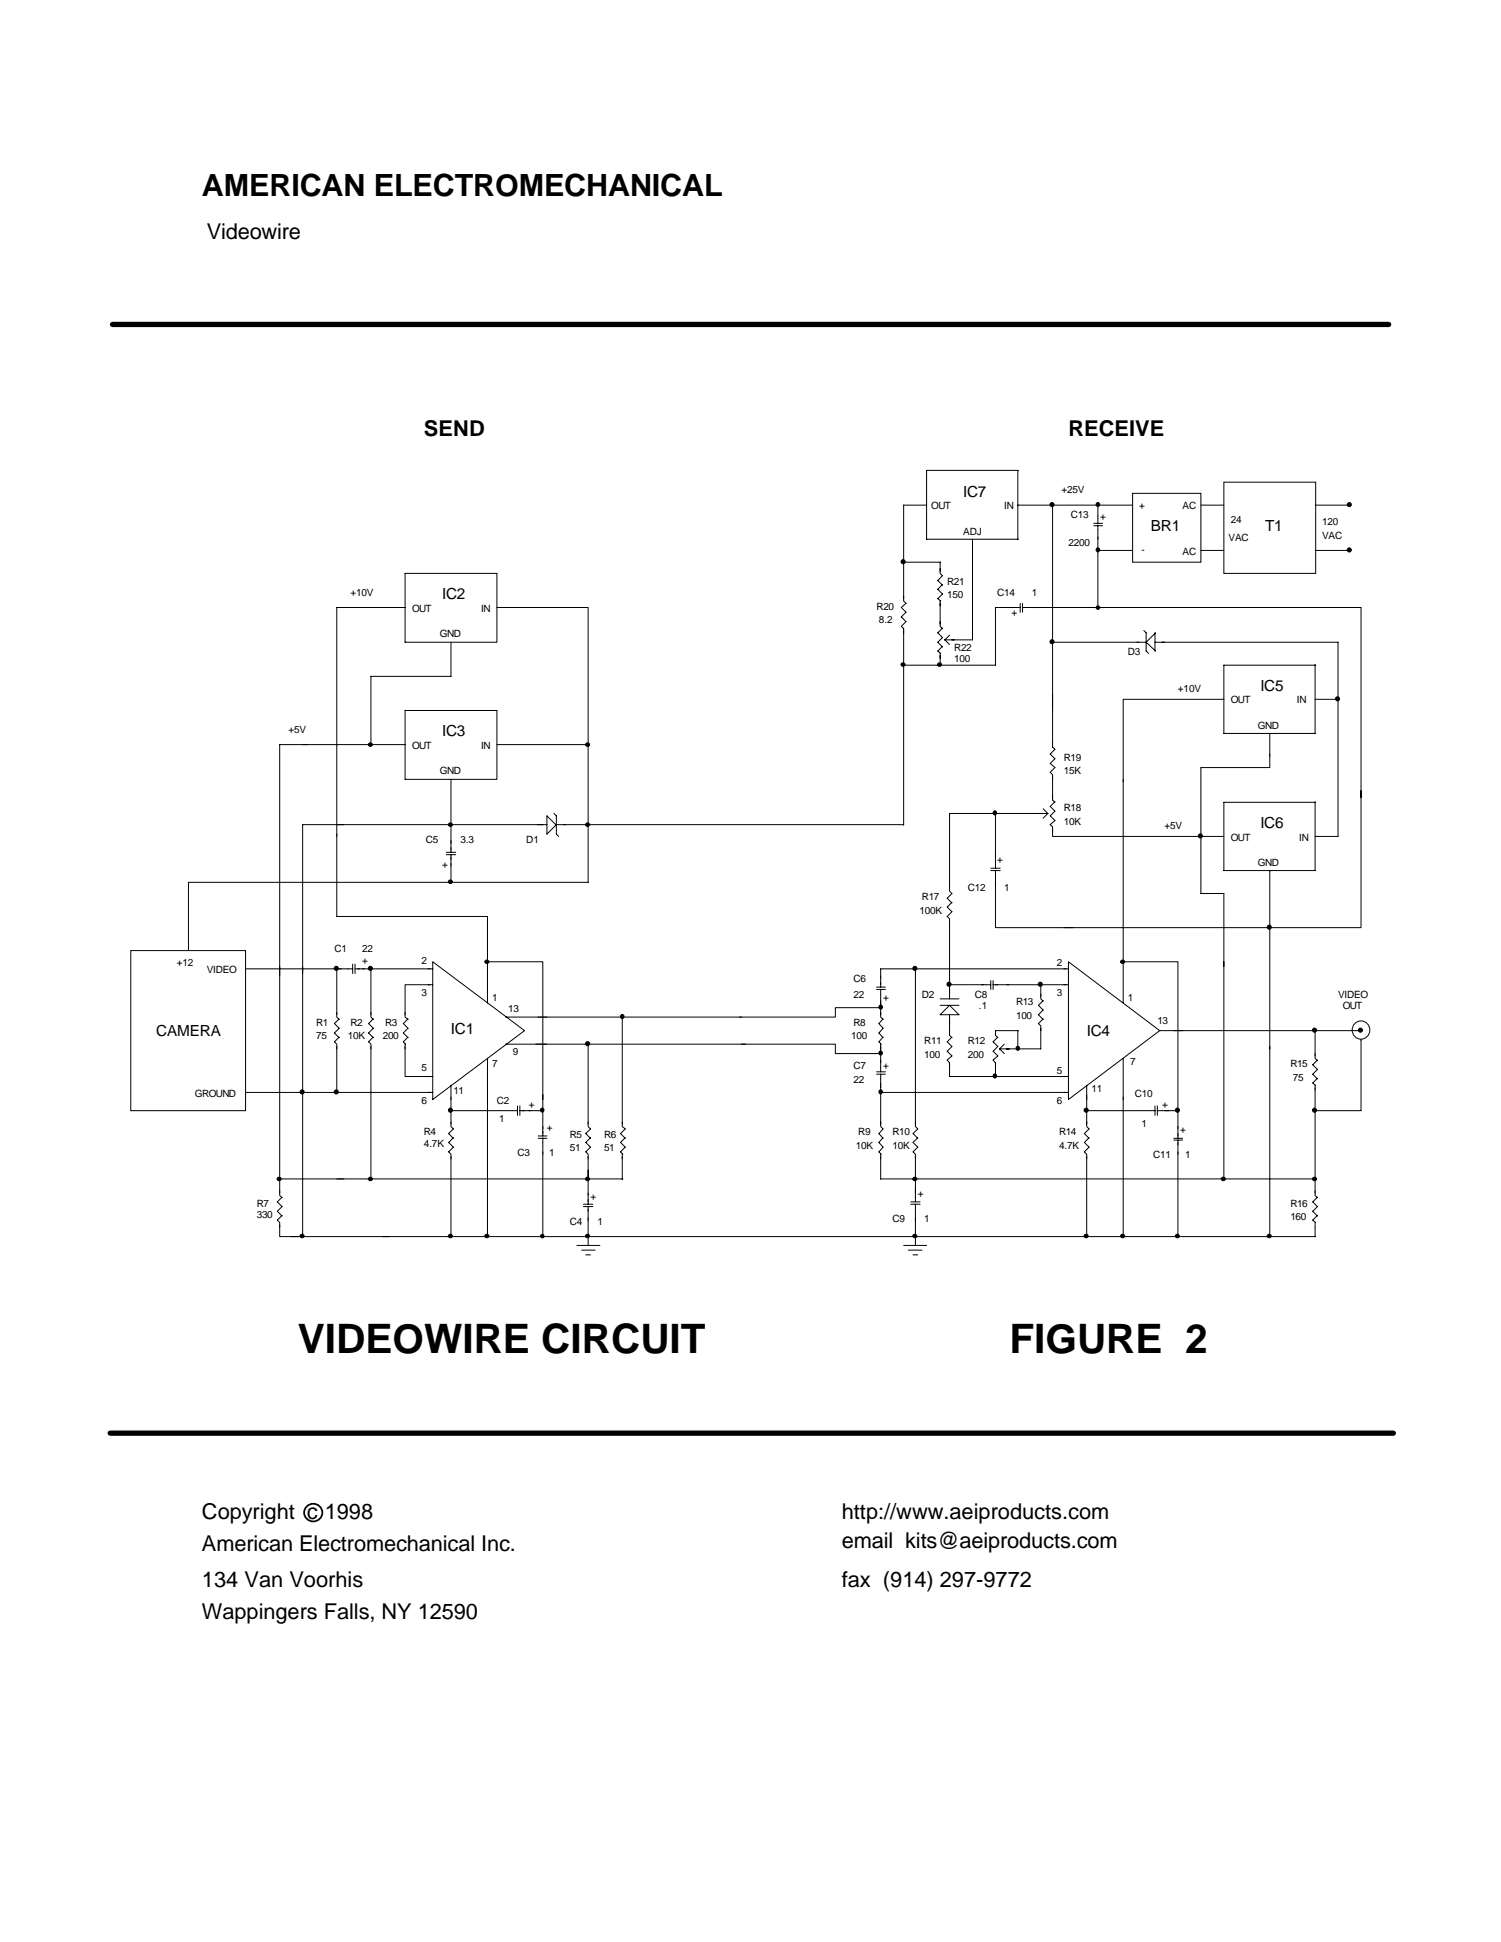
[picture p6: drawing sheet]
<svg xmlns="http://www.w3.org/2000/svg" width="216mm" height="279mm" viewBox="0 0 216 279" stroke-linecap="round" stroke-linejoin="round" font-family="sans-serif">
<g fill="none" stroke="#000" stroke-width=".14">
<path d="M133.3 72.7h-3.3v13.4M139.9 77.6v14.5h-4M146.4 67.7v9.9M146.4 72.7h16.5M146.5 67.7h-13.2v9.9h13.2M151.4 72.7v34.9M157.3 75.6h1.3M157.3 75.3h1.3M157.9 79.2h5M157.9 72.7v2.6M157.9 75.6v11.9M162.9 71h9.8v9.9h-9.8z"/>
<path d="M172.7 79.2h3.3M172.7 72.7h3.3M176 69.4h13.2v13.1h-13.2zM189.2 79.2h5M189.2 72.7h5M58.3 82.5h13.2v9.9h-13.2zM58.3 87.4h-9.9v44.5h21.7v12.4M64.9 92.4v4.9h-11.5v9.9M71.5 87.4h13.1v19.8M130 85.8v.7l.3 .3-.7 .6 .7 .7-.7 .7 .7 .6-.7 .7 .4 .4M130 90.4v28.3M130 80.9h5.3"/>
<path d="M135.2 81.8v.7l.4 .3-.7 .7 .7 .7M135.2 89.4v.7l.4 .4M135.2 80.9v1.3M135.2 86.5v3.3M135.2 94v1.7M135.6 84.1l-.7 .7 .7 .7-.7 .6 .4 .4M135.6 90.4l-.7 .6 .7 .7-.7 .7 .7 .7M135.6 93l-.7 .7 .4 .3M135.9 92.1l.7 .6M136.6 91.4l-.7 .7M146.7 87.4h-3.5v8.3h-13.2M146.7 86.8v1.3"/>
<path d="M147.1 87.4h48.7v27.4M147.1 86.8v1.3M151.4 92.4h13.5M164.5 90.7l.4 .3v2.7l.3 .3M164.9 92.4l1.3 1.3M166.1 91v2.7M166.1 92.4h26.4v8.2M166.2 91l-1.3 1.4M189.2 95.6v9.9M189.2 95.7h-13.2v9.8h13.2M58.3 102.2h13.2v9.9h-13.2zM58.3 107.1h-18.1v64.5"/>
<path d="M64.9 112.1v10.5M71.5 107.1h13.1v11.6M78.7 118.6h-35.2v59.3M79.7 117l.3 .4v2.6l.4 .3M84.6 118.6v8.3h-57.5v9.9M130 118.6h-50l-1.3 1.4v-2.6l1.3 1.3M143.2 117v7.9M150 116.4l.7 .6M150.7 117h-14.1v10.9M150.7 117l-.7 .7M151.4 107.5l.3 .3-.6 .7 .6 .7-.6 .6 .6 .6-.6 .7 .3 .3v.7M151.4 111.8v3.3l.3 .3"/>
<path d="M151.7 115.3l-.6 .7 .6 .7-.6 .7 .6 .7-.6 .5 .3 .4v.7M161.6 112.1v32.2M176 100.6h-14.4v11.9M182.6 105.5v4.9h-9.9v9.9h-21.3v-1M189.2 100.6h3.3v19.7h-3.3M189.2 115.3v10M189.2 115.4h-13.2v9.9h13.2M195.8 113.7v19.8h-42.8M18.8 136.8h16.5v23h-16.5zM35.3 139.4h15.4M48.4 139.4v6.6M50.7 138.7v1.4"/>
<path d="M51.1 139.4h11.1M51.1 138.7v1.4M53.4 139.4v6.6M62.2 138.4l13.3 9.9-13.3 9.9zM64.2 122.6h1.3M64.2 123h1.3M64.9 123v3.9M70.1 138.7v-.3h8v19.8M131.7 139.4v22.3M136.6 127.5v.7l.3 .4-.7 .6 .7 .7M136.6 132.5v11.2M136.9 129.8l-.7 .7 .7 .7-.7 .7 .4 .3v.7"/>
<path d="M142.5 125.3h1.4M142.5 124.9h1.4M143.2 126.9v6.6h11.2M143.2 125.3v2M153.7 138.4l13.1 9.9-13.1 9.9zM153.7 139.4h-27v2.6M161.6 138.4h7.8v21.4M176 120.3h-3.3v8.3h3.3v41M182.6 125.3v52.6M35.3 157.2h13.1M48.4 145.7v.6l.4 .4M48.4 150.6v6.6h13.5"/>
<path d="M48.8 149.2l-.7 .7 .3 .3v.7M48.8 146.6l-.7 .7 .7 .6-.7 .7 .7 .7M53.4 145.7v.6l.3 .4M53.4 150.6v19.1M53.7 149.2l-.7 .7 .4 .3v.7M53.7 146.6l-.7 .7 .7 .6-.7 .7 .7 .7M58.3 145.7v.6l.4 .4M58.3 150.6v4.3h3.6M58.3 150.2v.7M58.7 146.6l-.7 .7 .7 .6-.7 .7 .7 .7M58.7 149.2l-.7 .7 .3 .3M61.6 157.2h.6"/>
<path d="M61.6 154.9h.6M61.6 141.7h.6M61.9 141.7h-3.6v4.3M64.9 156.2v5.5M64.9 159.8h9.5M70.1 152.3v25.6M72.7 146.3h34M72.7 150.2h34.6M74.4 159.1v1.4M74.8 159.8h3.3M74.8 159.1v1.4M78.1 157.5v5.9"/>
<path d="M84.6 150.2v11.5M89.5 146.3v15.4M106.6 150.2h13.6v1.4h6.6M126.1 142.4h1.3M126.1 142h1.3M126.1 154.5h1.3M126.1 154.2h1.3M126.7 145.7v.6l.3 .4M126.7 157.2h27M126.7 142.4v3.6M126.7 150.2v4M126.7 154.5v7.2"/>
<path d="M126.8 145h-6.6v1.3h-13.8M127 146.6l-.6 .7 .6 .6-.6 .7 .6 .7M127 149.2l-.6 .7 .4 .3M135.2 146l1.4-1.4 1.3 1.4zM135.2 144.6h2.7M135.2 143.7h2.7M136.6 148.3v.7l.3 .3M136.6 152.9v2h17.1M136.6 141.7h5.9M136.6 146v2.6M136.9 149.2l-.7 .7 .7 .7-.7 .6 .7 .7-.7 .6 .4 .4M142.5 141.1v1.3"/>
<path d="M142.8 141.7h10.9M142.8 141.1v1.3M143.2 152.9v2M143.5 149.2l-.7 .7 .7 .7-.7 .6 .7 .7-.7 .6 .4 .4M143.8 150.9l.7 .7M144.5 150.2l-.7 .7M146.4 148.3v2.6M146.5 148.3h-3.3v.7l.3 .3M149.7 143v.7l.3 .3M149.7 147.9v3h-5.9M149.7 141.7v1.7M150 146.6l-.6 .7 .3 .3v.7"/>
<path d="M150 144l-.6 .6 .6 .7-.6 .7 .6 .7M156.3 156.2v5.5M156.3 159.8h9.9M161.6 152.3v25.6M166.1 159.1v1.4M166.5 159.8h2.9M166.5 159.1v1.4M166.8 148.3h29M169.4 159.8v4M189.2 151.6v.7l.3 .3M189.2 148.3v3.6M189.2 156.2v15.4"/>
<path d="M189.5 152.5l-.7 .7 .7 .7-.7 .6 .7 .7M189.5 155.1l-.7 .7 .4 .4M195.8 149.5v10.3h-6.6M40.2 171.3v.7l.4 .3M40.2 176.2v1.7h2.7M40.2 169.6h49.4M40.6 174.9l-.7 .6 .3 .4v.7M40.6 172.2l-.7 .7 .7 .7-.7 .7 .7 .6M41.8 177.9h147.4M64.9 161.4v.7l.3 .3-.7 .7 .7 .7M64.9 166.4v11.5M65.2 163.7l-.7 .7 .7 .6-.7 .7 .4 .4v.6"/>
<path d="M77.4 163.8h1.3M77.4 163.4h1.3M78.1 163.7v14.2M83 179.2h3.3M83.7 179.9h1.9M83.9 173.3h1.4M83.9 173.6h1.4M84.6 161.4v.7l.3 .3-.6 .7 .6 .7M84.6 166.4v6.9M84.6 173.6v5.6M84.9 163.7l-.6 .7 .6 .6-.6 .7 .3 .4v.6M89.5 161.4v.7l.4 .3-.6 .7 .6 .7"/>
<path d="M89.5 166.1v3.6M89.9 163.7l-.6 .7 .6 .6-.6 .7 .3 .4M126.7 161.4v.7l.3 .3-.6 .7 .6 .7M126.7 166.1v3.6M126.7 169.6h62.5M127 163.7l-.6 .7 .6 .6-.6 .7 .4 .4M130 179.2h3.3M130.7 179.9h1.9M131 173.3h1.3M131 172.9h1.3M131.7 161.4v.7l.3 .3-.7 .7 .7 .7M131.7 166.4v6.5"/>
<path d="M131.7 173.3v5.9M132 163.7l-.7 .7 .7 .6-.7 .7 .4 .4v.6M156.3 161.4v.7l.3 .3-.6 .7 .6 .7M156.3 166.4v11.5M156.6 163.7l-.6 .7 .6 .6-.6 .7 .3 .4v.6M168.8 164h1.3M168.8 163.8h1.3M169.4 164v13.9M189.2 171.3v.7l.3 .3M189.2 175.9v2M189.5 172.2l-.7 .7 .7 .7-.7 .7 .7 .6M189.5 174.9l-.7 .6 .4 .4"/>
<path d="M84.3 180.5h.6M131.3 180.5h.7"/>
<circle cx="195.7" cy="148.2" r="1.29"/>
</g>
<g fill="#000" stroke="#000" stroke-width=".14">
<circle cx="151.3" cy="72.6" r=".3"/>
<circle cx="157.9" cy="79.1" r=".28"/>
<circle cx="157.9" cy="72.6" r=".28"/>
<circle cx="194.1" cy="79.1" r=".3"/>
<circle cx="194.1" cy="72.6" r=".3"/>
<circle cx="129.9" cy="80.8" r=".3"/>
<circle cx="129.9" cy="95.6" r=".28"/>
<circle cx="135.2" cy="95.6" r=".28"/>
<circle cx="151.3" cy="92.3" r=".3"/>
<circle cx="157.9" cy="87.4" r=".25"/>
<circle cx="53.3" cy="107.1" r=".28"/>
<circle cx="64.8" cy="118.6" r=".28"/>
<circle cx="84.5" cy="118.6" r=".28"/>
<circle cx="84.5" cy="107.1" r=".28"/>
<circle cx="143.1" cy="117" r=".28"/>
<circle cx="192.4" cy="100.5" r=".3"/>
<circle cx="48.4" cy="139.3" r=".3"/>
<circle cx="53.3" cy="139.3" r=".3"/>
<circle cx="64.8" cy="126.9" r=".28"/>
<circle cx="70.1" cy="138.4" r=".28"/>
<circle cx="131.6" cy="139.3" r=".3"/>
<circle cx="161.5" cy="138.4" r=".28"/>
<circle cx="172.7" cy="120.3" r=".3"/>
<circle cx="182.6" cy="133.4" r=".3"/>
<circle cx="43.5" cy="157.1" r=".3"/>
<circle cx="48.4" cy="157.1" r=".3"/>
<circle cx="64.8" cy="159.7" r=".3"/>
<circle cx="78" cy="159.7" r=".28"/>
<circle cx="84.5" cy="150.2" r=".3"/>
<circle cx="89.5" cy="146.2" r=".28"/>
<circle cx="126.7" cy="151.5" r=".28"/>
<circle cx="126.7" cy="157.1" r=".28"/>
<circle cx="126.7" cy="144.9" r=".28"/>
<circle cx="136.5" cy="141.6" r=".3"/>
<circle cx="143.1" cy="154.8" r=".28"/>
<circle cx="146.4" cy="150.8" r=".28"/>
<circle cx="149.6" cy="141.6" r=".3"/>
<circle cx="156.2" cy="159.7" r=".3"/>
<circle cx="169.4" cy="159.7" r=".3"/>
<circle cx="189.1" cy="148.2" r=".3"/>
<circle cx="189.1" cy="159.7" r=".3"/>
<circle cx="195.7" cy="148.2" r=".3"/>
<circle cx="40.2" cy="169.6" r=".28"/>
<circle cx="43.5" cy="177.8" r=".28"/>
<circle cx="53.3" cy="169.6" r=".28"/>
<circle cx="64.8" cy="177.8" r=".28"/>
<circle cx="70.1" cy="177.8" r=".28"/>
<circle cx="78" cy="177.8" r=".25"/>
<circle cx="84.5" cy="177.8" r=".28"/>
<circle cx="84.5" cy="169.6" r=".28"/>
<circle cx="131.6" cy="169.6" r=".28"/>
<circle cx="131.6" cy="177.8" r=".28"/>
<circle cx="156.2" cy="177.8" r=".28"/>
<circle cx="161.5" cy="177.8" r=".28"/>
<circle cx="169.4" cy="177.8" r=".28"/>
<circle cx="176" cy="169.6" r=".28"/>
<circle cx="182.6" cy="177.8" r=".28"/>
<circle cx="189.1" cy="169.6" r=".28"/>
</g>
<path d="M16.2 46.7h183.5M15.8 206.2h184.6" fill="none" stroke="#000" stroke-width=".76"/>
<circle cx="45.1" cy="217.6" r="1.29" fill="none" stroke="#000" stroke-width=".25"/>
<g font-size="5.8">
<text x="42.9" y="194.7">VIDEOWIRE CIRCUIT</text>
<text x="145.2" y="194.7">FIGURE 2</text>
</g>
<text font-size="4.4" x="29.1" y="28.2">AMERICAN ELECTROMECHANICAL</text>
<g font-size="3.1">
<text x="29.7" y="34.4">Videowire</text>
<text x="61" y="62.8">SEND</text>
<text x="153.7" y="62.8">RECEIVE</text>
<text x="29.1" y="218.5">Copyright c 1998</text>
<text x="121.1" y="218.5">http://www.aeiproducts.com</text>
<text x="29.1" y="223.1">American Electromechanical Inc.</text>
<text x="121.1" y="222.8">email kits@aeiproducts.com</text>
<text x="29.1" y="228.3">134 Van Voorhis</text>
<text x="29.1" y="233">Wappingers Falls, NY 12590</text>
<text x="121.1" y="228.3">fax (914) 297-9772</text>
</g>
<g font-size="2.2">
<text x="138.5" y="71.5">IC7</text>
<text x="165.5" y="76.4">BR1</text>
<text x="182" y="76.4">T1</text>
<text x="63.6" y="86.2">IC2</text>
<text x="181.3" y="99.4">IC5</text>
<text x="63.6" y="105.9">IC3</text>
<text x="181.3" y="119.1">IC6</text>
<text x="22.5" y="149">CAMERA</text>
<text x="64.9" y="148.7">IC1</text>
<text x="156.3" y="149">IC4</text>
</g>
<g font-size="1.4">
<text x="152.7" y="71">+25V</text>
<text x="134" y="73.3">OUT</text>
<text x="138.5" y="76.9">ADJ</text>
<text x="144.5" y="73.3">IN</text>
<text x="154" y="74.5">C13</text>
<text x="158.3" y="74.9">+</text>
<text x="163.8" y="73.3">+</text>
<text x="170.1" y="73.3">AC</text>
<text x="176.7" y="77.8">VAC</text>
<text x="177.1" y="75.2">24</text>
<text x="190.2" y="75.6">120</text>
<text x="190.2" y="77.5">VAC</text>
<text x="153.7" y="78.5">2200</text>
<text x="164.2" y="79.5">-</text>
<text x="170.1" y="79.9">AC</text>
<text x="50.4" y="85.7">+10V</text>
<text x="59.3" y="88.1">OUT</text>
<text x="69.2" y="88.1">IN</text>
<text x="126.1" y="87.7">R20</text>
<text x="126.4" y="89.7">8.2</text>
<text x="136.2" y="84.1">R21</text>
<text x="136.2" y="86">150</text>
<text x="143.4" y="85.7">C14</text>
<text x="145.5" y="88.7">+</text>
<text x="148.4" y="85.7">1</text>
<text x="63.3" y="91.6">GND</text>
<text x="137.3" y="93.7">R22</text>
<text x="137.3" y="95.3">100</text>
<text x="162.2" y="94.3">D3</text>
<text x="169.4" y="99.6">+10V</text>
<text x="177.1" y="101.2">OUT</text>
<text x="186.5" y="101.2">IN</text>
<text x="41.5" y="105.5">+5V</text>
<text x="59.3" y="107.8">OUT</text>
<text x="69.2" y="107.8">IN</text>
<text x="180.9" y="104.8">GND</text>
<text x="63.3" y="111.4">GND</text>
<text x="153" y="109.4">R19</text>
<text x="153" y="111.4">15K</text>
<text x="153" y="116.7">R18</text>
<text x="153" y="118.6">10K</text>
<text x="167.5" y="119.3">+5V</text>
<text x="61.2" y="121.3">C5</text>
<text x="63.6" y="124.9">+</text>
<text x="66.2" y="121.3">3.3</text>
<text x="75.7" y="121.3">D1</text>
<text x="143.4" y="124.2">+</text>
<text x="177.1" y="120.9">OUT</text>
<text x="180.9" y="124.6">GND</text>
<text x="186.9" y="120.9">IN</text>
<text x="132.3" y="131.4">100K</text>
<text x="132.6" y="129.5">R17</text>
<text x="139.2" y="128.2">C12</text>
<text x="144.5" y="128.2">1</text>
<text x="48.1" y="137">C1</text>
<text x="52.1" y="137">22</text>
<text x="25.4" y="139.1">+12</text>
<text x="29.7" y="140">VIDEO</text>
<text x="52.1" y="138.7">+</text>
<text x="60.6" y="138.7">2</text>
<text x="60.6" y="143.3">3</text>
<text x="70.8" y="144">1</text>
<text x="122.8" y="141.3">C6</text>
<text x="122.8" y="143.6">22</text>
<text x="127" y="144">+</text>
<text x="132.6" y="143.6">D2</text>
<text x="140.2" y="143.6">C8</text>
<text x="152" y="139.1">2</text>
<text x="152" y="143.3">3</text>
<text x="162.2" y="144">1</text>
<text x="192.5" y="143.6">VIDEO</text>
<text x="45.5" y="147.6">R1</text>
<text x="45.5" y="149.5">75</text>
<text x="50.1" y="149.5">10K</text>
<text x="50.4" y="147.6">R2</text>
<text x="55" y="149.5">200</text>
<text x="55.4" y="147.6">R3</text>
<text x="73.1" y="145.6">13</text>
<text x="122.4" y="149.5">100</text>
<text x="122.8" y="147.6">R8</text>
<text x="140.8" y="145.2">.1</text>
<text x="146.1" y="144.6">R13</text>
<text x="146.1" y="146.6">100</text>
<text x="166.5" y="147.3">13</text>
<text x="193.1" y="145.2">OUT</text>
<text x="60.6" y="154.1">5</text>
<text x="70.8" y="153.5">7</text>
<text x="73.8" y="151.8">9</text>
<text x="122.8" y="153.8">C7</text>
<text x="122.8" y="155.8">22</text>
<text x="127" y="153.8">+</text>
<text x="132.9" y="150.2">R11</text>
<text x="132.9" y="152.2">100</text>
<text x="139.2" y="150.2">R12</text>
<text x="139.2" y="152.2">200</text>
<text x="152" y="154.5">5</text>
<text x="162.6" y="153.2">7</text>
<text x="185.6" y="153.5">R15</text>
<text x="185.9" y="155.5">75</text>
<text x="28" y="157.8">GROUND</text>
<text x="60.6" y="158.8">6</text>
<text x="65.2" y="157.4">11</text>
<text x="71.5" y="158.8">C2</text>
<text x="71.8" y="161.4">1</text>
<text x="76" y="159.5">+</text>
<text x="152" y="158.8">6</text>
<text x="157" y="157.1">11</text>
<text x="163.3" y="157.8">C10</text>
<text x="167.1" y="159.5">+</text>
<text x="61" y="163.3">R4</text>
<text x="61" y="165">4.7K</text>
<text x="74.4" y="166.3">C3</text>
<text x="78.7" y="162.7">+</text>
<text x="79" y="166.3">1</text>
<text x="82" y="163.7">R5</text>
<text x="82" y="165.6">51</text>
<text x="86.9" y="163.7">R6</text>
<text x="86.9" y="165.6">51</text>
<text x="123.1" y="165.3">10K</text>
<text x="123.5" y="163.3">R9</text>
<text x="128.4" y="163.3">R10</text>
<text x="128.4" y="165.3">10K</text>
<text x="152.3" y="163.3">R14</text>
<text x="152.3" y="165.3">4.7K</text>
<text x="164.2" y="162.1">1</text>
<text x="165.9" y="166.7">C11</text>
<text x="169.8" y="163">+</text>
<text x="170.4" y="166.7">1</text>
<text x="36.9" y="173.6">R7</text>
<text x="84.9" y="172.6">+</text>
<text x="132" y="172.2">+</text>
<text x="185.6" y="173.6">R16</text>
<text x="36.9" y="175.2">330</text>
<text x="82" y="176.2">C4</text>
<text x="86" y="176.2">1</text>
<text x="128.4" y="175.9">C9</text>
<text x="132.9" y="175.9">1</text>
<text x="185.6" y="175.5">160</text>
</g>
</svg>
